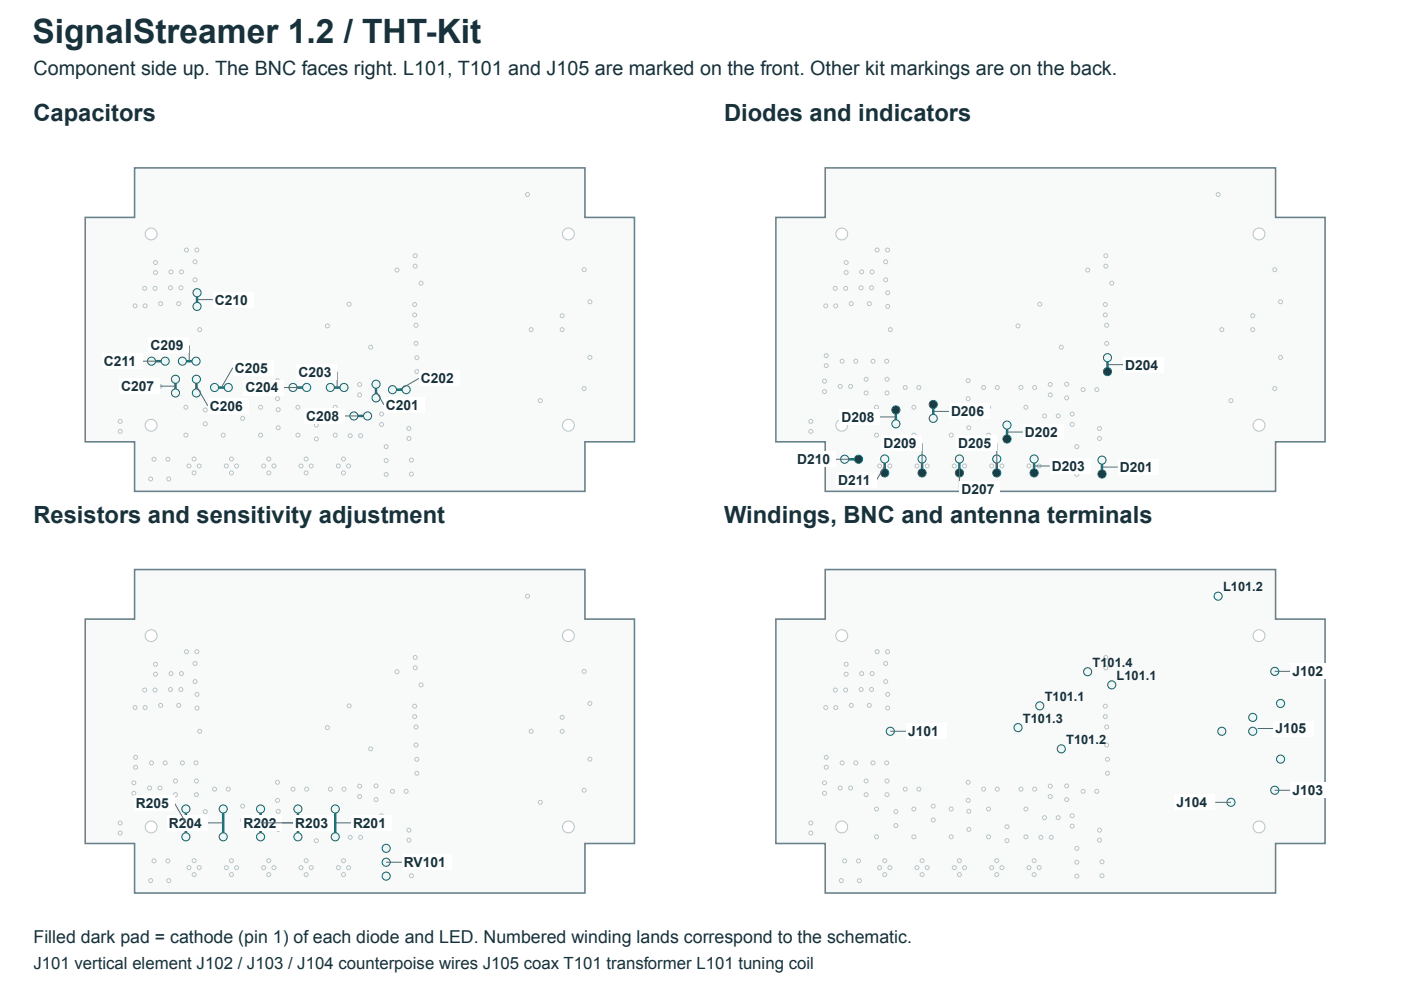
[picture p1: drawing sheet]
<svg xmlns="http://www.w3.org/2000/svg" width="420mm" height="297mm" viewBox="0 0 420 297" stroke-linecap="round" stroke-linejoin="round" font-family="sans-serif">
<path d="M40.3 50.3h135.1v14.9h14.8v67.2h-14.8v14.9h-135.1v-14.9h-14.8v-67.2h14.8z" fill="#f8faf9" stroke="#68818a" stroke-width=".47"/>
<g fill="#fff" stroke="#b8c4c7" stroke-width=".3">
<circle cx="58.5" cy="83.9" r=".59"/>
<circle cx="58.5" cy="78.5" r=".59"/>
<circle cx="124.5" cy="76.7" r=".59"/>
<circle cx="124.5" cy="79.8" r=".59"/>
<circle cx="123.3" cy="137.9" r=".59"/>
<circle cx="123.3" cy="142.1" r=".59"/>
<circle cx="104.7" cy="91.2" r=".59"/>
<circle cx="111.1" cy="104.1" r=".59"/>
<circle cx="98.1" cy="97.7" r=".59"/>
<circle cx="119" cy="80.9" r=".59"/>
<circle cx="101.4" cy="139.6" r=".59"/>
<circle cx="104.5" cy="139.6" r=".59"/>
<circle cx="83.2" cy="114.1" r=".59"/>
<circle cx="83.2" cy="119.5" r=".59"/>
<circle cx="103" cy="141.7" r=".59"/>
<circle cx="103" cy="137.6" r=".59"/>
<circle cx="124.3" cy="91.3" r=".59"/>
<circle cx="124.3" cy="94.4" r=".59"/>
<circle cx="103.1" cy="116.1" r=".59"/>
<circle cx="99" cy="116.1" r=".59"/>
<circle cx="121.8" cy="116.8" r=".59"/>
<circle cx="117.7" cy="116.8" r=".59"/>
<circle cx="115.8" cy="142.2" r=".59"/>
<circle cx="115.8" cy="138" r=".59"/>
<circle cx="115.8" cy="133.9" r=".59"/>
<circle cx="114.4" cy="124.1" r=".59"/>
<circle cx="114.4" cy="127.2" r=".59"/>
<circle cx="110.2" cy="124.7" r=".59"/>
<circle cx="106.1" cy="124.7" r=".59"/>
<circle cx="125" cy="111.4" r=".59"/>
<circle cx="125" cy="107.2" r=".59"/>
<circle cx="122.6" cy="128.4" r=".59"/>
<circle cx="122.6" cy="131.4" r=".59"/>
<circle cx="100.5" cy="122.1" r=".59"/>
<circle cx="100.5" cy="130.4" r=".59"/>
<circle cx="105" cy="130.6" r=".59"/>
<circle cx="108.1" cy="130.6" r=".59"/>
<circle cx="87.8" cy="116.1" r=".59"/>
<circle cx="91.9" cy="116.1" r=".59"/>
<circle cx="93.3" cy="139.6" r=".59"/>
<circle cx="90.2" cy="139.6" r=".59"/>
<circle cx="46.6" cy="78.7" r=".59"/>
<circle cx="46.6" cy="81.7" r=".59"/>
<circle cx="91.8" cy="137.6" r=".59"/>
<circle cx="91.8" cy="141.7" r=".59"/>
<circle cx="89.3" cy="122.1" r=".59"/>
<circle cx="89.3" cy="130.4" r=".59"/>
<circle cx="51.1" cy="86.3" r=".59"/>
<circle cx="54.2" cy="86.3" r=".59"/>
<circle cx="82.1" cy="139.6" r=".59"/>
<circle cx="79" cy="139.6" r=".59"/>
<circle cx="68.4" cy="116.1" r=".59"/>
<circle cx="64.3" cy="116.1" r=".59"/>
<circle cx="78.1" cy="122.1" r=".59"/>
<circle cx="78.1" cy="130.4" r=".59"/>
<circle cx="80.6" cy="137.6" r=".59"/>
<circle cx="80.6" cy="141.7" r=".59"/>
<circle cx="40.5" cy="91.7" r=".59"/>
<circle cx="43.5" cy="91.7" r=".59"/>
<circle cx="70.9" cy="139.6" r=".59"/>
<circle cx="67.8" cy="139.6" r=".59"/>
<circle cx="69.4" cy="137.6" r=".59"/>
<circle cx="69.4" cy="141.7" r=".59"/>
<circle cx="40.7" cy="106.6" r=".59"/>
<circle cx="40.7" cy="109.6" r=".59"/>
<circle cx="66.9" cy="122.1" r=".59"/>
<circle cx="66.9" cy="130.4" r=".59"/>
<circle cx="58.9" cy="117.8" r=".59"/>
<circle cx="58.9" cy="113.7" r=".59"/>
<circle cx="44.8" cy="115.8" r=".59"/>
<circle cx="48" cy="115.8" r=".59"/>
<circle cx="40.1" cy="117.4" r=".59"/>
<circle cx="40.1" cy="114.2" r=".59"/>
<circle cx="55.7" cy="122.1" r=".59"/>
<circle cx="55.7" cy="130.4" r=".59"/>
<circle cx="58.2" cy="137.6" r=".59"/>
<circle cx="58.2" cy="141.7" r=".59"/>
<circle cx="36" cy="126.3" r=".59"/>
<circle cx="36" cy="129.3" r=".59"/>
<circle cx="52.6" cy="117.8" r=".59"/>
<circle cx="52.6" cy="113.7" r=".59"/>
<circle cx="59.7" cy="139.6" r=".59"/>
<circle cx="56.6" cy="139.6" r=".59"/>
<circle cx="94.8" cy="127.4" r=".59"/>
<circle cx="94.8" cy="131.6" r=".59"/>
<circle cx="112.7" cy="115.1" r=".59"/>
<circle cx="112.7" cy="119.2" r=".59"/>
<circle cx="124.7" cy="97.5" r=".59"/>
<circle cx="124.7" cy="102.9" r=".59"/>
<circle cx="107.8" cy="118.3" r=".59"/>
<circle cx="107.8" cy="115.2" r=".59"/>
<circle cx="72.7" cy="121.2" r=".59"/>
<circle cx="72.7" cy="125.4" r=".59"/>
<circle cx="83.4" cy="128.2" r=".59"/>
<circle cx="83.4" cy="122.8" r=".59"/>
<circle cx="59" cy="74.9" r=".59"/>
<circle cx="55.9" cy="74.9" r=".59"/>
<circle cx="54.7" cy="108.2" r=".59"/>
<circle cx="58.8" cy="108.2" r=".59"/>
<circle cx="59.1" cy="87.7" r=".59"/>
<circle cx="59.1" cy="91.8" r=".59"/>
<circle cx="61.5" cy="122.9" r=".59"/>
<circle cx="61.5" cy="127" r=".59"/>
<circle cx="54.4" cy="81.5" r=".59"/>
<circle cx="51.3" cy="81.5" r=".59"/>
<circle cx="48.2" cy="91" r=".59"/>
<circle cx="53.6" cy="91" r=".59"/>
<circle cx="50.3" cy="137.6" r=".59"/>
<circle cx="46.2" cy="137.6" r=".59"/>
<circle cx="45.2" cy="143.5" r=".59"/>
<circle cx="50.6" cy="143.5" r=".59"/>
<circle cx="45.4" cy="108.2" r=".59"/>
<circle cx="49.5" cy="108.2" r=".59"/>
<circle cx="46.5" cy="86.4" r=".59"/>
<circle cx="43.4" cy="86.4" r=".59"/>
<circle cx="170.4" cy="127.5" r="1.77"/>
<circle cx="162" cy="120.1" r=".59"/>
<circle cx="45.3" cy="70.1" r="1.78"/>
<circle cx="170.4" cy="70.1" r="1.78"/>
<circle cx="175.1" cy="80.8" r=".59"/>
<circle cx="176.9" cy="90.4" r=".59"/>
<circle cx="168.5" cy="94.6" r=".59"/>
<circle cx="176.9" cy="107.1" r=".59"/>
<circle cx="168.5" cy="98.8" r=".59"/>
<circle cx="159.2" cy="98.8" r=".59"/>
<circle cx="45.3" cy="127.5" r="1.77"/>
<circle cx="175.1" cy="116.5" r=".59"/>
<circle cx="59.9" cy="98.8" r=".59"/>
<circle cx="158.1" cy="58.3" r=".59"/>
<circle cx="126.2" cy="84.9" r=".59"/>
</g>
<path d="M112.7 115.1v4.1" fill="none" stroke="#187078" stroke-width=".74" stroke-linecap="butt"/>
<g fill="#ecf8f6" stroke="#12636a" stroke-width=".3">
<circle cx="112.7" cy="115.1" r="1.21"/>
<circle cx="112.7" cy="119.2" r="1.21"/>
</g>
<path d="M117.7 116.8h4.1" fill="none" stroke="#187078" stroke-width=".74" stroke-linecap="butt"/>
<g fill="#ecf8f6" stroke="#12636a" stroke-width=".3">
<circle cx="121.8" cy="116.8" r="1.21"/>
<circle cx="117.7" cy="116.8" r="1.21"/>
</g>
<path d="M99 116.1h4.1" fill="none" stroke="#187078" stroke-width=".74" stroke-linecap="butt"/>
<g fill="#ecf8f6" stroke="#12636a" stroke-width=".3">
<circle cx="103.1" cy="116.1" r="1.21"/>
<circle cx="99" cy="116.1" r="1.21"/>
</g>
<path d="M87.8 116.1h4.1" fill="none" stroke="#187078" stroke-width=".74" stroke-linecap="butt"/>
<g fill="#ecf8f6" stroke="#12636a" stroke-width=".3">
<circle cx="87.8" cy="116.1" r="1.21"/>
<circle cx="91.9" cy="116.1" r="1.21"/>
</g>
<path d="M64.3 116.1h4.1" fill="none" stroke="#187078" stroke-width=".74" stroke-linecap="butt"/>
<g fill="#ecf8f6" stroke="#12636a" stroke-width=".3">
<circle cx="68.4" cy="116.1" r="1.21"/>
<circle cx="64.3" cy="116.1" r="1.21"/>
</g>
<path d="M58.9 113.7v4.1" fill="none" stroke="#187078" stroke-width=".74" stroke-linecap="butt"/>
<g fill="#ecf8f6" stroke="#12636a" stroke-width=".3">
<circle cx="58.9" cy="117.8" r="1.21"/>
<circle cx="58.9" cy="113.7" r="1.21"/>
</g>
<path d="M52.6 113.7v4.1" fill="none" stroke="#187078" stroke-width=".74" stroke-linecap="butt"/>
<g fill="#ecf8f6" stroke="#12636a" stroke-width=".3">
<circle cx="52.6" cy="117.8" r="1.21"/>
<circle cx="52.6" cy="113.7" r="1.21"/>
</g>
<path d="M106.1 124.7h4.1" fill="none" stroke="#187078" stroke-width=".74" stroke-linecap="butt"/>
<g fill="#ecf8f6" stroke="#12636a" stroke-width=".3">
<circle cx="110.2" cy="124.7" r="1.21"/>
<circle cx="106.1" cy="124.7" r="1.21"/>
</g>
<path d="M54.7 108.2h4.1" fill="none" stroke="#187078" stroke-width=".74" stroke-linecap="butt"/>
<g fill="#ecf8f6" stroke="#12636a" stroke-width=".3">
<circle cx="54.7" cy="108.2" r="1.21"/>
<circle cx="58.8" cy="108.2" r="1.21"/>
</g>
<path d="M59.1 87.7v4.1" fill="none" stroke="#187078" stroke-width=".74" stroke-linecap="butt"/>
<g fill="#ecf8f6" stroke="#12636a" stroke-width=".3">
<circle cx="59.1" cy="87.7" r="1.21"/>
<circle cx="59.1" cy="91.8" r="1.21"/>
</g>
<path d="M45.4 108.2h4.1" fill="none" stroke="#187078" stroke-width=".74" stroke-linecap="butt"/>
<g fill="#ecf8f6" stroke="#12636a" stroke-width=".3">
<circle cx="45.4" cy="108.2" r="1.21"/>
<circle cx="49.5" cy="108.2" r="1.21"/>
</g>
<path d="M112.7 117.2l2.4 4.1z" fill="#18313a" stroke="#526b74" stroke-width=".3"/>
<path d="M115.1 118.9h12.2v4.8h-12.2z" fill="#fff"/>
<path d="M119.7 116.8l5.9-3.4z" fill="#18313a" stroke="#526b74" stroke-width=".3"/>
<path d="M125.6 111h12.2v4.8h-12.2z" fill="#fff"/>
<path d="M101.1 111.4v4.7" fill="none" stroke="#526b74" stroke-width=".3"/>
<path d="M88.9 109h12.2v4.8h-12.2z" fill="#fff"/>
<path d="M85.2 116.1h4.7" fill="none" stroke="#526b74" stroke-width=".3"/>
<path d="M73 113.8h12.2v4.7h-12.2z" fill="#fff"/>
<path d="M69.8 110.2l-3.4 5.9z" fill="#18313a" stroke="#526b74" stroke-width=".3"/>
<path d="M69.8 107.9h12.2v4.7h-12.2z" fill="#fff"/>
<path d="M58.9 115.7l3.4 5.9z" fill="#18313a" stroke="#526b74" stroke-width=".3"/>
<path d="M62.3 119.2h12.2v4.8h-12.2z" fill="#fff"/>
<path d="M47.9 115.7h4.7" fill="none" stroke="#526b74" stroke-width=".3"/>
<path d="M35.7 113.4h12.2v4.7h-12.2z" fill="#fff"/>
<path d="M103.4 124.7h4.7" fill="none" stroke="#526b74" stroke-width=".3"/>
<path d="M91.2 122.3h12.2v4.7h-12.2z" fill="#fff"/>
<path d="M56.7 103.5v4.7" fill="none" stroke="#526b74" stroke-width=".3"/>
<path d="M44.5 101.1h12.2v4.8h-12.2z" fill="#fff"/>
<path d="M59.1 89.8h4.7" fill="none" stroke="#526b74" stroke-width=".3"/>
<path d="M63.8 87.4h12.2v4.8h-12.2z" fill="#fff"/>
<path d="M42.7 108.2h4.8" fill="none" stroke="#526b74" stroke-width=".3"/>
<path d="M30.6 105.9h12.1v4.7h-12.1z" fill="#fff"/>
<path d="M247.4 50.3h135v14.9h14.8v67.2h-14.8v14.9h-135v-14.9h-14.8v-67.2h14.8z" fill="#f8faf9" stroke="#68818a" stroke-width=".47"/>
<g fill="#fff" stroke="#b8c4c7" stroke-width=".3">
<circle cx="265.5" cy="83.9" r=".59"/>
<circle cx="265.5" cy="78.5" r=".59"/>
<circle cx="331.5" cy="76.7" r=".59"/>
<circle cx="331.5" cy="79.8" r=".59"/>
<circle cx="330.4" cy="137.9" r=".59"/>
<circle cx="330.4" cy="142.1" r=".59"/>
<circle cx="311.7" cy="91.2" r=".59"/>
<circle cx="318.2" cy="104.1" r=".59"/>
<circle cx="305.2" cy="97.7" r=".59"/>
<circle cx="326.1" cy="80.9" r=".59"/>
<circle cx="308.5" cy="139.6" r=".59"/>
<circle cx="311.5" cy="139.6" r=".59"/>
<circle cx="290.2" cy="114.1" r=".59"/>
<circle cx="290.2" cy="119.5" r=".59"/>
<circle cx="310" cy="141.7" r=".59"/>
<circle cx="310" cy="137.6" r=".59"/>
<circle cx="331.4" cy="91.3" r=".59"/>
<circle cx="331.4" cy="94.4" r=".59"/>
<circle cx="310.2" cy="116.1" r=".59"/>
<circle cx="306.1" cy="116.1" r=".59"/>
<circle cx="328.8" cy="116.8" r=".59"/>
<circle cx="324.7" cy="116.8" r=".59"/>
<circle cx="322.8" cy="142.2" r=".59"/>
<circle cx="322.8" cy="138" r=".59"/>
<circle cx="322.8" cy="133.9" r=".59"/>
<circle cx="321.4" cy="124.1" r=".59"/>
<circle cx="321.4" cy="127.2" r=".59"/>
<circle cx="317.2" cy="124.7" r=".59"/>
<circle cx="313.1" cy="124.7" r=".59"/>
<circle cx="332" cy="111.4" r=".59"/>
<circle cx="332" cy="107.2" r=".59"/>
<circle cx="329.6" cy="128.4" r=".59"/>
<circle cx="329.6" cy="131.4" r=".59"/>
<circle cx="307.5" cy="122.1" r=".59"/>
<circle cx="307.5" cy="130.4" r=".59"/>
<circle cx="312" cy="130.6" r=".59"/>
<circle cx="315.1" cy="130.6" r=".59"/>
<circle cx="294.9" cy="116.1" r=".59"/>
<circle cx="299" cy="116.1" r=".59"/>
<circle cx="300.4" cy="139.6" r=".59"/>
<circle cx="297.3" cy="139.6" r=".59"/>
<circle cx="253.7" cy="78.7" r=".59"/>
<circle cx="253.7" cy="81.7" r=".59"/>
<circle cx="298.8" cy="137.6" r=".59"/>
<circle cx="298.8" cy="141.7" r=".59"/>
<circle cx="296.4" cy="122.1" r=".59"/>
<circle cx="296.4" cy="130.4" r=".59"/>
<circle cx="258.2" cy="86.3" r=".59"/>
<circle cx="261.3" cy="86.3" r=".59"/>
<circle cx="289.2" cy="139.6" r=".59"/>
<circle cx="286.1" cy="139.6" r=".59"/>
<circle cx="275.5" cy="116.1" r=".59"/>
<circle cx="271.4" cy="116.1" r=".59"/>
<circle cx="285.2" cy="122.1" r=".59"/>
<circle cx="285.2" cy="130.4" r=".59"/>
<circle cx="287.6" cy="137.6" r=".59"/>
<circle cx="287.6" cy="141.7" r=".59"/>
<circle cx="247.5" cy="91.7" r=".59"/>
<circle cx="250.5" cy="91.7" r=".59"/>
<circle cx="278" cy="139.6" r=".59"/>
<circle cx="274.9" cy="139.6" r=".59"/>
<circle cx="276.4" cy="137.6" r=".59"/>
<circle cx="276.4" cy="141.7" r=".59"/>
<circle cx="247.7" cy="106.6" r=".59"/>
<circle cx="247.7" cy="109.6" r=".59"/>
<circle cx="274" cy="122.1" r=".59"/>
<circle cx="274" cy="130.4" r=".59"/>
<circle cx="265.9" cy="117.8" r=".59"/>
<circle cx="265.9" cy="113.7" r=".59"/>
<circle cx="251.9" cy="115.8" r=".59"/>
<circle cx="255" cy="115.8" r=".59"/>
<circle cx="247.2" cy="117.4" r=".59"/>
<circle cx="247.2" cy="114.2" r=".59"/>
<circle cx="262.8" cy="122.1" r=".59"/>
<circle cx="262.8" cy="130.4" r=".59"/>
<circle cx="265.2" cy="137.6" r=".59"/>
<circle cx="265.2" cy="141.7" r=".59"/>
<circle cx="243.1" cy="126.3" r=".59"/>
<circle cx="243.1" cy="129.3" r=".59"/>
<circle cx="259.6" cy="117.8" r=".59"/>
<circle cx="259.6" cy="113.7" r=".59"/>
<circle cx="266.8" cy="139.6" r=".59"/>
<circle cx="263.7" cy="139.6" r=".59"/>
<circle cx="301.9" cy="127.4" r=".59"/>
<circle cx="301.9" cy="131.6" r=".59"/>
<circle cx="319.8" cy="115.1" r=".59"/>
<circle cx="319.8" cy="119.2" r=".59"/>
<circle cx="331.8" cy="97.5" r=".59"/>
<circle cx="331.8" cy="102.9" r=".59"/>
<circle cx="314.9" cy="118.3" r=".59"/>
<circle cx="314.9" cy="115.2" r=".59"/>
<circle cx="279.8" cy="121.2" r=".59"/>
<circle cx="279.8" cy="125.4" r=".59"/>
<circle cx="290.4" cy="128.2" r=".59"/>
<circle cx="290.4" cy="122.8" r=".59"/>
<circle cx="266.1" cy="74.9" r=".59"/>
<circle cx="262.9" cy="74.9" r=".59"/>
<circle cx="261.7" cy="108.2" r=".59"/>
<circle cx="265.8" cy="108.2" r=".59"/>
<circle cx="266.1" cy="87.7" r=".59"/>
<circle cx="266.1" cy="91.8" r=".59"/>
<circle cx="268.6" cy="122.9" r=".59"/>
<circle cx="268.6" cy="127" r=".59"/>
<circle cx="261.4" cy="81.5" r=".59"/>
<circle cx="258.3" cy="81.5" r=".59"/>
<circle cx="255.2" cy="91" r=".59"/>
<circle cx="260.6" cy="91" r=".59"/>
<circle cx="257.4" cy="137.6" r=".59"/>
<circle cx="253.2" cy="137.6" r=".59"/>
<circle cx="252.2" cy="143.5" r=".59"/>
<circle cx="257.6" cy="143.5" r=".59"/>
<circle cx="252.5" cy="108.2" r=".59"/>
<circle cx="256.6" cy="108.2" r=".59"/>
<circle cx="253.5" cy="86.4" r=".59"/>
<circle cx="250.4" cy="86.4" r=".59"/>
<circle cx="377.4" cy="127.5" r="1.77"/>
<circle cx="369" cy="120.1" r=".59"/>
<circle cx="252.3" cy="70.1" r="1.78"/>
<circle cx="377.4" cy="70.1" r="1.78"/>
<circle cx="382.2" cy="80.8" r=".59"/>
<circle cx="383.9" cy="90.4" r=".59"/>
<circle cx="375.6" cy="94.6" r=".59"/>
<circle cx="383.9" cy="107.1" r=".59"/>
<circle cx="375.6" cy="98.8" r=".59"/>
<circle cx="366.3" cy="98.8" r=".59"/>
<circle cx="252.3" cy="127.5" r="1.77"/>
<circle cx="382.2" cy="116.5" r=".59"/>
<circle cx="266.9" cy="98.8" r=".59"/>
<circle cx="365.2" cy="58.3" r=".59"/>
<circle cx="333.3" cy="84.9" r=".59"/>
</g>
<path d="M330.4 137.9v4.2" fill="none" stroke="#187078" stroke-width=".74" stroke-linecap="butt"/>
<circle cx="330.4" cy="137.9" r="1.21" fill="#ecf8f6" stroke="#12636a" stroke-width=".3"/>
<circle cx="330.4" cy="142.1" r="1.21" fill="#153e46" stroke="#12636a" stroke-width=".3"/>
<path d="M301.9 127.4v4.2" fill="none" stroke="#187078" stroke-width=".74" stroke-linecap="butt"/>
<circle cx="301.9" cy="127.4" r="1.21" fill="#ecf8f6" stroke="#12636a" stroke-width=".3"/>
<circle cx="301.9" cy="131.6" r="1.21" fill="#153e46" stroke="#12636a" stroke-width=".3"/>
<path d="M310 137.6v4.1" fill="none" stroke="#187078" stroke-width=".74" stroke-linecap="butt"/>
<circle cx="310" cy="141.7" r="1.21" fill="#153e46" stroke="#12636a" stroke-width=".3"/>
<circle cx="310" cy="137.6" r="1.21" fill="#ecf8f6" stroke="#12636a" stroke-width=".3"/>
<path d="M332 107.2v4.2" fill="none" stroke="#187078" stroke-width=".74" stroke-linecap="butt"/>
<circle cx="332" cy="111.4" r="1.21" fill="#153e46" stroke="#12636a" stroke-width=".3"/>
<circle cx="332" cy="107.2" r="1.21" fill="#ecf8f6" stroke="#12636a" stroke-width=".3"/>
<path d="M298.8 137.6v4.1" fill="none" stroke="#187078" stroke-width=".74" stroke-linecap="butt"/>
<circle cx="298.8" cy="137.6" r="1.21" fill="#ecf8f6" stroke="#12636a" stroke-width=".3"/>
<circle cx="298.8" cy="141.7" r="1.21" fill="#153e46" stroke="#12636a" stroke-width=".3"/>
<path d="M279.8 121.2v4.2" fill="none" stroke="#187078" stroke-width=".74" stroke-linecap="butt"/>
<circle cx="279.8" cy="121.2" r="1.21" fill="#153e46" stroke="#12636a" stroke-width=".3"/>
<circle cx="279.8" cy="125.4" r="1.21" fill="#ecf8f6" stroke="#12636a" stroke-width=".3"/>
<path d="M287.6 137.6v4.1" fill="none" stroke="#187078" stroke-width=".74" stroke-linecap="butt"/>
<circle cx="287.6" cy="137.6" r="1.21" fill="#ecf8f6" stroke="#12636a" stroke-width=".3"/>
<circle cx="287.6" cy="141.7" r="1.21" fill="#153e46" stroke="#12636a" stroke-width=".3"/>
<path d="M268.6 122.9v4.1" fill="none" stroke="#187078" stroke-width=".74" stroke-linecap="butt"/>
<circle cx="268.6" cy="122.9" r="1.21" fill="#153e46" stroke="#12636a" stroke-width=".3"/>
<circle cx="268.6" cy="127" r="1.21" fill="#ecf8f6" stroke="#12636a" stroke-width=".3"/>
<path d="M276.4 137.6v4.1" fill="none" stroke="#187078" stroke-width=".74" stroke-linecap="butt"/>
<circle cx="276.4" cy="137.6" r="1.21" fill="#ecf8f6" stroke="#12636a" stroke-width=".3"/>
<circle cx="276.4" cy="141.7" r="1.21" fill="#153e46" stroke="#12636a" stroke-width=".3"/>
<path d="M253.2 137.6h4.2" fill="none" stroke="#187078" stroke-width=".74" stroke-linecap="butt"/>
<circle cx="257.4" cy="137.6" r="1.21" fill="#153e46" stroke="#12636a" stroke-width=".3"/>
<circle cx="253.2" cy="137.6" r="1.21" fill="#ecf8f6" stroke="#12636a" stroke-width=".3"/>
<path d="M265.2 137.6v4.1" fill="none" stroke="#187078" stroke-width=".74" stroke-linecap="butt"/>
<circle cx="265.2" cy="137.6" r="1.21" fill="#ecf8f6" stroke="#12636a" stroke-width=".3"/>
<circle cx="265.2" cy="141.7" r="1.21" fill="#153e46" stroke="#12636a" stroke-width=".3"/>
<path d="M330.4 140h4.7" fill="none" stroke="#526b74" stroke-width=".3"/>
<path d="M335.1 137.6h12.2v4.7h-12.2z" fill="#fff"/>
<path d="M301.9 129.5h4.7" fill="none" stroke="#526b74" stroke-width=".3"/>
<path d="M306.6 127.1h12.2v4.7h-12.2z" fill="#fff"/>
<path d="M310 139.7h4.7" fill="none" stroke="#526b74" stroke-width=".3"/>
<path d="M314.7 137.3h12.2v4.7h-12.2z" fill="#fff"/>
<path d="M332 109.3h4.7" fill="none" stroke="#526b74" stroke-width=".3"/>
<path d="M336.7 106.9h12.2v4.7h-12.2z" fill="#fff"/>
<path d="M298.8 132.9v6.8" fill="none" stroke="#526b74" stroke-width=".3"/>
<path d="M286.6 130.5h12.2v4.7h-12.2z" fill="#fff"/>
<path d="M279.8 123.3h4.7" fill="none" stroke="#526b74" stroke-width=".3"/>
<path d="M284.5 120.9h12.2v4.8h-12.2z" fill="#fff"/>
<path d="M287.6 139.7v6.8" fill="none" stroke="#526b74" stroke-width=".3"/>
<path d="M287.6 144.1h12.2v4.7h-12.2z" fill="#fff"/>
<path d="M263.8 125h4.8" fill="none" stroke="#526b74" stroke-width=".3"/>
<path d="M251.6 122.6h12.2v4.7h-12.2z" fill="#fff"/>
<path d="M276.4 132.9v6.8" fill="none" stroke="#526b74" stroke-width=".3"/>
<path d="M264.2 130.5h12.2v4.7h-12.2z" fill="#fff"/>
<path d="M250.6 137.6h4.7" fill="none" stroke="#526b74" stroke-width=".3"/>
<path d="M238.4 135.3h12.2v4.7h-12.2z" fill="#fff"/>
<path d="M265.2 139.7l-2.3 4z" fill="#18313a" stroke="#526b74" stroke-width=".3"/>
<path d="M250.7 141.4h12.2v4.7h-12.2z" fill="#fff"/>
<path d="M40.3 170.7h135.1v14.8h14.8v67.3h-14.8v14.8h-135.1v-14.8h-14.8v-67.3h14.8z" fill="#f8faf9" stroke="#68818a" stroke-width=".47"/>
<g fill="#fff" stroke="#b8c4c7" stroke-width=".3">
<circle cx="58.5" cy="204.3" r=".59"/>
<circle cx="58.5" cy="198.8" r=".59"/>
<circle cx="124.5" cy="197" r=".59"/>
<circle cx="124.5" cy="200.1" r=".59"/>
<circle cx="123.3" cy="258.3" r=".59"/>
<circle cx="123.3" cy="262.4" r=".59"/>
<circle cx="104.7" cy="211.5" r=".59"/>
<circle cx="111.1" cy="224.4" r=".59"/>
<circle cx="98.2" cy="218.1" r=".59"/>
<circle cx="119" cy="201.3" r=".59"/>
<circle cx="101.4" cy="260" r=".59"/>
<circle cx="104.5" cy="260" r=".59"/>
<circle cx="83.2" cy="234.5" r=".59"/>
<circle cx="83.2" cy="239.9" r=".59"/>
<circle cx="103" cy="262.1" r=".59"/>
<circle cx="103" cy="257.9" r=".59"/>
<circle cx="124.3" cy="211.6" r=".59"/>
<circle cx="124.3" cy="214.8" r=".59"/>
<circle cx="103.1" cy="236.5" r=".59"/>
<circle cx="99" cy="236.5" r=".59"/>
<circle cx="121.8" cy="237.2" r=".59"/>
<circle cx="117.7" cy="237.2" r=".59"/>
<circle cx="115.8" cy="262.6" r=".59"/>
<circle cx="115.8" cy="258.4" r=".59"/>
<circle cx="115.8" cy="254.2" r=".59"/>
<circle cx="114.4" cy="244.5" r=".59"/>
<circle cx="114.4" cy="247.6" r=".59"/>
<circle cx="110.2" cy="245" r=".59"/>
<circle cx="106.1" cy="245" r=".59"/>
<circle cx="125" cy="231.7" r=".59"/>
<circle cx="125" cy="227.6" r=".59"/>
<circle cx="122.6" cy="248.8" r=".59"/>
<circle cx="122.6" cy="251.8" r=".59"/>
<circle cx="100.5" cy="242.5" r=".59"/>
<circle cx="100.5" cy="250.8" r=".59"/>
<circle cx="105" cy="251" r=".59"/>
<circle cx="108.1" cy="251" r=".59"/>
<circle cx="87.8" cy="236.5" r=".59"/>
<circle cx="91.9" cy="236.5" r=".59"/>
<circle cx="93.3" cy="260" r=".59"/>
<circle cx="90.2" cy="260" r=".59"/>
<circle cx="46.6" cy="199.1" r=".59"/>
<circle cx="46.6" cy="202.1" r=".59"/>
<circle cx="91.8" cy="257.9" r=".59"/>
<circle cx="91.8" cy="262.1" r=".59"/>
<circle cx="89.3" cy="242.5" r=".59"/>
<circle cx="89.3" cy="250.8" r=".59"/>
<circle cx="51.1" cy="206.6" r=".59"/>
<circle cx="54.2" cy="206.6" r=".59"/>
<circle cx="82.1" cy="260" r=".59"/>
<circle cx="79" cy="260" r=".59"/>
<circle cx="68.4" cy="236.5" r=".59"/>
<circle cx="64.3" cy="236.5" r=".59"/>
<circle cx="78.1" cy="242.5" r=".59"/>
<circle cx="78.1" cy="250.8" r=".59"/>
<circle cx="80.6" cy="257.9" r=".59"/>
<circle cx="80.6" cy="262.1" r=".59"/>
<circle cx="40.5" cy="212.1" r=".59"/>
<circle cx="43.5" cy="212.1" r=".59"/>
<circle cx="70.9" cy="260" r=".59"/>
<circle cx="67.8" cy="260" r=".59"/>
<circle cx="69.4" cy="257.9" r=".59"/>
<circle cx="69.4" cy="262.1" r=".59"/>
<circle cx="40.7" cy="227" r=".59"/>
<circle cx="40.7" cy="230" r=".59"/>
<circle cx="66.9" cy="242.5" r=".59"/>
<circle cx="66.9" cy="250.8" r=".59"/>
<circle cx="58.9" cy="238.2" r=".59"/>
<circle cx="58.9" cy="234" r=".59"/>
<circle cx="44.8" cy="236.2" r=".59"/>
<circle cx="48" cy="236.2" r=".59"/>
<circle cx="40.1" cy="237.7" r=".59"/>
<circle cx="40.1" cy="234.6" r=".59"/>
<circle cx="55.7" cy="242.5" r=".59"/>
<circle cx="55.7" cy="250.8" r=".59"/>
<circle cx="58.2" cy="257.9" r=".59"/>
<circle cx="58.2" cy="262.1" r=".59"/>
<circle cx="36" cy="246.7" r=".59"/>
<circle cx="36" cy="249.7" r=".59"/>
<circle cx="52.6" cy="238.2" r=".59"/>
<circle cx="52.6" cy="234" r=".59"/>
<circle cx="59.7" cy="260" r=".59"/>
<circle cx="56.6" cy="260" r=".59"/>
<circle cx="94.8" cy="247.8" r=".59"/>
<circle cx="94.8" cy="251.9" r=".59"/>
<circle cx="112.7" cy="235.5" r=".59"/>
<circle cx="112.7" cy="239.6" r=".59"/>
<circle cx="124.7" cy="217.9" r=".59"/>
<circle cx="124.7" cy="223.3" r=".59"/>
<circle cx="107.8" cy="238.7" r=".59"/>
<circle cx="107.8" cy="235.6" r=".59"/>
<circle cx="72.7" cy="241.6" r=".59"/>
<circle cx="72.7" cy="245.8" r=".59"/>
<circle cx="83.4" cy="248.6" r=".59"/>
<circle cx="83.4" cy="243.2" r=".59"/>
<circle cx="59" cy="195.3" r=".59"/>
<circle cx="55.9" cy="195.3" r=".59"/>
<circle cx="54.7" cy="228.6" r=".59"/>
<circle cx="58.8" cy="228.6" r=".59"/>
<circle cx="59.1" cy="208.1" r=".59"/>
<circle cx="59.1" cy="212.2" r=".59"/>
<circle cx="61.5" cy="243.2" r=".59"/>
<circle cx="61.5" cy="247.4" r=".59"/>
<circle cx="54.4" cy="201.9" r=".59"/>
<circle cx="51.3" cy="201.9" r=".59"/>
<circle cx="48.2" cy="211.4" r=".59"/>
<circle cx="53.6" cy="211.4" r=".59"/>
<circle cx="50.3" cy="258" r=".59"/>
<circle cx="46.2" cy="258" r=".59"/>
<circle cx="45.2" cy="263.9" r=".59"/>
<circle cx="50.6" cy="263.9" r=".59"/>
<circle cx="45.4" cy="228.6" r=".59"/>
<circle cx="49.5" cy="228.6" r=".59"/>
<circle cx="46.5" cy="206.8" r=".59"/>
<circle cx="43.4" cy="206.8" r=".59"/>
<circle cx="170.4" cy="247.8" r="1.77"/>
<circle cx="162" cy="240.5" r=".59"/>
<circle cx="45.3" cy="190.5" r="1.78"/>
<circle cx="170.4" cy="190.5" r="1.77"/>
<circle cx="175.1" cy="201.2" r=".59"/>
<circle cx="176.9" cy="210.8" r=".59"/>
<circle cx="168.5" cy="215" r=".59"/>
<circle cx="176.9" cy="227.5" r=".59"/>
<circle cx="168.5" cy="219.2" r=".59"/>
<circle cx="159.2" cy="219.2" r=".59"/>
<circle cx="45.3" cy="247.8" r="1.78"/>
<circle cx="175.1" cy="236.8" r=".59"/>
<circle cx="59.9" cy="219.2" r=".59"/>
<circle cx="158.1" cy="178.7" r=".59"/>
<circle cx="126.2" cy="205.3" r=".59"/>
</g>
<path d="M100.5 242.4v8.4" fill="none" stroke="#187078" stroke-width=".74" stroke-linecap="butt"/>
<g fill="#ecf8f6" stroke="#12636a" stroke-width=".3">
<circle cx="100.5" cy="242.5" r="1.21"/>
<circle cx="100.5" cy="250.8" r="1.21"/>
</g>
<path d="M89.3 242.4v8.4" fill="none" stroke="#187078" stroke-width=".74" stroke-linecap="butt"/>
<g fill="#ecf8f6" stroke="#12636a" stroke-width=".3">
<circle cx="89.3" cy="242.5" r="1.21"/>
<circle cx="89.3" cy="250.8" r="1.21"/>
</g>
<path d="M78.1 242.4v8.4" fill="none" stroke="#187078" stroke-width=".74" stroke-linecap="butt"/>
<g fill="#ecf8f6" stroke="#12636a" stroke-width=".3">
<circle cx="78.1" cy="242.5" r="1.21"/>
<circle cx="78.1" cy="250.8" r="1.21"/>
</g>
<path d="M66.9 242.4v8.4" fill="none" stroke="#187078" stroke-width=".74" stroke-linecap="butt"/>
<g fill="#ecf8f6" stroke="#12636a" stroke-width=".3">
<circle cx="66.9" cy="242.5" r="1.21"/>
<circle cx="66.9" cy="250.8" r="1.21"/>
</g>
<path d="M55.7 242.4v8.4" fill="none" stroke="#187078" stroke-width=".74" stroke-linecap="butt"/>
<g fill="#ecf8f6" stroke="#12636a" stroke-width=".3">
<circle cx="55.7" cy="242.5" r="1.21"/>
<circle cx="55.7" cy="250.8" r="1.21"/>
<circle cx="115.8" cy="262.6" r="1.21"/>
<circle cx="115.8" cy="258.4" r="1.21"/>
<circle cx="115.8" cy="254.2" r="1.21"/>
</g>
<path d="M100.5 246.6h4.7" fill="none" stroke="#526b74" stroke-width=".3"/>
<path d="M105.2 244.2h12.2v4.8h-12.2z" fill="#fff"/>
<path d="M84.6 246.6h4.7" fill="none" stroke="#526b74" stroke-width=".3"/>
<path d="M72.4 244.2h12.2v4.8h-12.2z" fill="#fff"/>
<path d="M78.1 246.6h9.8" fill="none" stroke="#526b74" stroke-width=".3"/>
<path d="M87.9 244.2h12.2v4.8h-12.2z" fill="#fff"/>
<path d="M62.2 246.6h4.7" fill="none" stroke="#526b74" stroke-width=".3"/>
<path d="M50 244.2h12.2v4.8h-12.2z" fill="#fff"/>
<path d="M52.3 240.7l3.4 5.9z" fill="#18313a" stroke="#526b74" stroke-width=".3"/>
<path d="M40.1 238.4h12.2v4.7h-12.2z" fill="#fff"/>
<path d="M115.8 258.4h4.7" fill="none" stroke="#526b74" stroke-width=".3"/>
<path d="M120.5 256h14.8v4.8h-14.8z" fill="#fff"/>
<path d="M247.4 170.7h135v14.8h14.8v67.3h-14.8v14.8h-135v-14.8h-14.8v-67.3h14.8z" fill="#f8faf9" stroke="#68818a" stroke-width=".47"/>
<g fill="#fff" stroke="#b8c4c7" stroke-width=".3">
<circle cx="265.5" cy="204.3" r=".59"/>
<circle cx="265.5" cy="198.8" r=".59"/>
<circle cx="331.5" cy="197" r=".59"/>
<circle cx="331.5" cy="200.1" r=".59"/>
<circle cx="330.4" cy="258.3" r=".59"/>
<circle cx="330.4" cy="262.4" r=".59"/>
<circle cx="311.7" cy="211.5" r=".59"/>
<circle cx="318.2" cy="224.4" r=".59"/>
<circle cx="305.2" cy="218.1" r=".59"/>
<circle cx="326.1" cy="201.3" r=".59"/>
<circle cx="308.5" cy="260" r=".59"/>
<circle cx="311.5" cy="260" r=".59"/>
<circle cx="290.2" cy="234.5" r=".59"/>
<circle cx="290.2" cy="239.9" r=".59"/>
<circle cx="310" cy="262.1" r=".59"/>
<circle cx="310" cy="257.9" r=".59"/>
<circle cx="331.4" cy="211.6" r=".59"/>
<circle cx="331.4" cy="214.8" r=".59"/>
<circle cx="310.2" cy="236.5" r=".59"/>
<circle cx="306.1" cy="236.5" r=".59"/>
<circle cx="328.8" cy="237.2" r=".59"/>
<circle cx="324.7" cy="237.2" r=".59"/>
<circle cx="322.8" cy="262.6" r=".59"/>
<circle cx="322.8" cy="258.4" r=".59"/>
<circle cx="322.8" cy="254.2" r=".59"/>
<circle cx="321.4" cy="244.5" r=".59"/>
<circle cx="321.4" cy="247.6" r=".59"/>
<circle cx="317.2" cy="245" r=".59"/>
<circle cx="313.1" cy="245" r=".59"/>
<circle cx="332" cy="231.7" r=".59"/>
<circle cx="332" cy="227.6" r=".59"/>
<circle cx="329.6" cy="248.8" r=".59"/>
<circle cx="329.6" cy="251.8" r=".59"/>
<circle cx="307.5" cy="242.5" r=".59"/>
<circle cx="307.5" cy="250.8" r=".59"/>
<circle cx="312" cy="251" r=".59"/>
<circle cx="315.1" cy="251" r=".59"/>
<circle cx="294.9" cy="236.5" r=".59"/>
<circle cx="299" cy="236.5" r=".59"/>
<circle cx="300.4" cy="260" r=".59"/>
<circle cx="297.3" cy="260" r=".59"/>
<circle cx="253.7" cy="199.1" r=".59"/>
<circle cx="253.7" cy="202.1" r=".59"/>
<circle cx="298.8" cy="257.9" r=".59"/>
<circle cx="298.8" cy="262.1" r=".59"/>
<circle cx="296.4" cy="242.5" r=".59"/>
<circle cx="296.4" cy="250.8" r=".59"/>
<circle cx="258.2" cy="206.6" r=".59"/>
<circle cx="261.3" cy="206.6" r=".59"/>
<circle cx="289.2" cy="260" r=".59"/>
<circle cx="286.1" cy="260" r=".59"/>
<circle cx="275.5" cy="236.5" r=".59"/>
<circle cx="271.4" cy="236.5" r=".59"/>
<circle cx="285.2" cy="242.5" r=".59"/>
<circle cx="285.2" cy="250.8" r=".59"/>
<circle cx="287.6" cy="257.9" r=".59"/>
<circle cx="287.6" cy="262.1" r=".59"/>
<circle cx="247.5" cy="212.1" r=".59"/>
<circle cx="250.5" cy="212.1" r=".59"/>
<circle cx="278" cy="260" r=".59"/>
<circle cx="274.9" cy="260" r=".59"/>
<circle cx="276.4" cy="257.9" r=".59"/>
<circle cx="276.4" cy="262.1" r=".59"/>
<circle cx="247.7" cy="227" r=".59"/>
<circle cx="247.7" cy="230" r=".59"/>
<circle cx="274" cy="242.5" r=".59"/>
<circle cx="274" cy="250.8" r=".59"/>
<circle cx="265.9" cy="238.2" r=".59"/>
<circle cx="265.9" cy="234" r=".59"/>
<circle cx="251.9" cy="236.2" r=".59"/>
<circle cx="255" cy="236.2" r=".59"/>
<circle cx="247.2" cy="237.7" r=".59"/>
<circle cx="247.2" cy="234.6" r=".59"/>
<circle cx="262.8" cy="242.5" r=".59"/>
<circle cx="262.8" cy="250.8" r=".59"/>
<circle cx="265.2" cy="257.9" r=".59"/>
<circle cx="265.2" cy="262.1" r=".59"/>
<circle cx="243.1" cy="246.7" r=".59"/>
<circle cx="243.1" cy="249.7" r=".59"/>
<circle cx="259.6" cy="238.2" r=".59"/>
<circle cx="259.6" cy="234" r=".59"/>
<circle cx="266.8" cy="260" r=".59"/>
<circle cx="263.7" cy="260" r=".59"/>
<circle cx="301.9" cy="247.8" r=".59"/>
<circle cx="301.9" cy="251.9" r=".59"/>
<circle cx="319.8" cy="235.5" r=".59"/>
<circle cx="319.8" cy="239.6" r=".59"/>
<circle cx="331.8" cy="217.9" r=".59"/>
<circle cx="331.8" cy="223.3" r=".59"/>
<circle cx="314.9" cy="238.7" r=".59"/>
<circle cx="314.9" cy="235.6" r=".59"/>
<circle cx="279.8" cy="241.6" r=".59"/>
<circle cx="279.8" cy="245.8" r=".59"/>
<circle cx="290.4" cy="248.6" r=".59"/>
<circle cx="290.4" cy="243.2" r=".59"/>
<circle cx="266.1" cy="195.3" r=".59"/>
<circle cx="262.9" cy="195.3" r=".59"/>
<circle cx="261.7" cy="228.6" r=".59"/>
<circle cx="265.8" cy="228.6" r=".59"/>
<circle cx="266.1" cy="208.1" r=".59"/>
<circle cx="266.1" cy="212.2" r=".59"/>
<circle cx="268.6" cy="243.2" r=".59"/>
<circle cx="268.6" cy="247.4" r=".59"/>
<circle cx="261.4" cy="201.9" r=".59"/>
<circle cx="258.3" cy="201.9" r=".59"/>
<circle cx="255.2" cy="211.4" r=".59"/>
<circle cx="260.6" cy="211.4" r=".59"/>
<circle cx="257.4" cy="258" r=".59"/>
<circle cx="253.2" cy="258" r=".59"/>
<circle cx="252.2" cy="263.9" r=".59"/>
<circle cx="257.6" cy="263.9" r=".59"/>
<circle cx="252.5" cy="228.6" r=".59"/>
<circle cx="256.6" cy="228.6" r=".59"/>
<circle cx="253.5" cy="206.8" r=".59"/>
<circle cx="250.4" cy="206.8" r=".59"/>
<circle cx="377.4" cy="247.8" r="1.78"/>
<circle cx="369" cy="240.5" r=".59"/>
<circle cx="252.3" cy="190.5" r="1.77"/>
<circle cx="377.4" cy="190.5" r="1.77"/>
<circle cx="382.2" cy="201.2" r=".59"/>
<circle cx="383.9" cy="210.8" r=".59"/>
<circle cx="375.6" cy="215" r=".59"/>
<circle cx="383.9" cy="227.5" r=".59"/>
<circle cx="375.6" cy="219.2" r=".59"/>
<circle cx="366.3" cy="219.2" r=".59"/>
<circle cx="252.3" cy="247.8" r="1.78"/>
<circle cx="382.2" cy="236.8" r=".59"/>
<circle cx="266.9" cy="219.2" r=".59"/>
<circle cx="365.2" cy="178.7" r=".59"/>
<circle cx="333.3" cy="205.3" r=".59"/>
</g>
<g fill="#ecf8f6" stroke="#12636a" stroke-width=".3">
<circle cx="266.9" cy="219.2" r="1.21"/>
<circle cx="382.2" cy="201.2" r="1.21"/>
<circle cx="382.2" cy="236.8" r="1.21"/>
<circle cx="369" cy="240.4" r="1.21"/>
<circle cx="383.9" cy="210.8" r="1.21"/>
<circle cx="375.6" cy="215" r="1.21"/>
<circle cx="383.9" cy="227.5" r="1.21"/>
<circle cx="375.6" cy="219.2" r="1.21"/>
<circle cx="366.3" cy="219.2" r="1.21"/>
<circle cx="365.2" cy="178.7" r="1.21"/>
<circle cx="333.3" cy="205.3" r="1.21"/>
<circle cx="311.7" cy="211.5" r="1.21"/>
<circle cx="318.2" cy="224.4" r="1.21"/>
<circle cx="305.2" cy="218.1" r="1.21"/>
<circle cx="326.1" cy="201.3" r="1.21"/>
</g>
<path d="M266.9 219.2h4.7" fill="none" stroke="#526b74" stroke-width=".3"/>
<path d="M271.6 216.8h12.2v4.7h-12.2z" fill="#fff"/>
<path d="M382.1 201.2h4.8" fill="none" stroke="#526b74" stroke-width=".3"/>
<path d="M386.9 198.8h12.2v4.8h-12.2z" fill="#fff"/>
<path d="M382.1 236.8h4.8" fill="none" stroke="#526b74" stroke-width=".3"/>
<path d="M386.9 234.5h12.2v4.7h-12.2z" fill="#fff"/>
<path d="M364.3 240.5h4.7" fill="none" stroke="#526b74" stroke-width=".3"/>
<path d="M352.1 238.1h12.2v4.7h-12.2z" fill="#fff"/>
<path d="M377 218.3h4.8" fill="none" stroke="#526b74" stroke-width=".3"/>
<path d="M381.8 216h12.1v4.7h-12.1z" fill="#fff"/>
<text font-size="10.1" fill="#18313a" x="9.8" y="13">SignalStreamer 1.2 / THT-Kit</text>
<g font-size="7.1" fill="#18313a">
<text x="10.1" y="36.4">Capacitors</text>
<text x="217.1" y="36.4">Diodes and indicators</text>
<text x="10.1" y="156.8">Resistors and sensitivity adjustment</text>
<text x="217.1" y="156.8">Windings, BNC and antenna terminals</text>
</g>
<text font-size="5.9" fill="#18313a" x="10.1" y="22.5">Component side up. The BNC faces right. L101, T101 and J105 are marked on the front. Other kit markings are on the back.</text>
<text font-size="5.3" fill="#18313a" x="10.1" y="282.5">Filled dark pad = cathode (pin 1) of each diode and LED. Numbered winding lands correspond to the schematic.</text>
<text font-size="5" fill="#18313a" x="10.1" y="290.5">J101 vertical element J102 / J103 / J104 counterpoise wires J105 coax T101 transformer L101 tuning coil</text>
<g font-size="4.1" fill="#18313a">
<text x="64.4" y="91.3">C210</text>
<text x="45.1" y="105">C209</text>
<text x="31.1" y="109.7">C211</text>
<text x="70.4" y="111.7">C205</text>
<text x="89.5" y="112.9">C203</text>
<text x="337.3" y="110.8">D204</text>
<text x="36.3" y="117.2">C207</text>
<text x="73.6" y="117.6">C204</text>
<text x="126.2" y="114.9">C202</text>
<text x="62.9" y="123.1">C206</text>
<text x="115.7" y="122.8">C201</text>
<text x="285.1" y="124.8">D206</text>
<text x="91.8" y="126.1">C208</text>
<text x="252.2" y="126.4">D208</text>
<text x="307.2" y="131">D202</text>
<text x="264.8" y="134.3">D209</text>
<text x="287.2" y="134.3">D205</text>
<text x="239" y="139.1">D210</text>
<text x="315.3" y="141.1">D203</text>
<text x="335.7" y="141.5">D201</text>
<text x="251.3" y="145.2">D211</text>
<text x="288.2" y="147.9">D207</text>
<text x="387.5" y="202.7">J102</text>
<text x="272.2" y="220.6">J101</text>
<text x="382.3" y="219.8">J105</text>
<text x="387.5" y="238.3">J103</text>
<text x="40.7" y="242.2">R205</text>
<text x="352.7" y="241.9">J104</text>
<text x="50.6" y="248.1">R204</text>
<text x="73" y="248.1">R202</text>
<text x="88.5" y="248.1">R203</text>
<text x="105.8" y="248.1">R201</text>
<text x="121.1" y="259.9">RV101</text>
</g>
<g font-size="3.8" fill="#18313a">
<text x="366.7" y="177.2">L101.2</text>
<text x="327.5" y="199.8">T101.4</text>
<text x="334.8" y="203.8">L101.1</text>
<text x="313.2" y="210.1">T101.1</text>
<text x="306.7" y="216.6">T101.3</text>
<text x="319.6" y="222.9">T101.2</text>
</g>
</svg>
